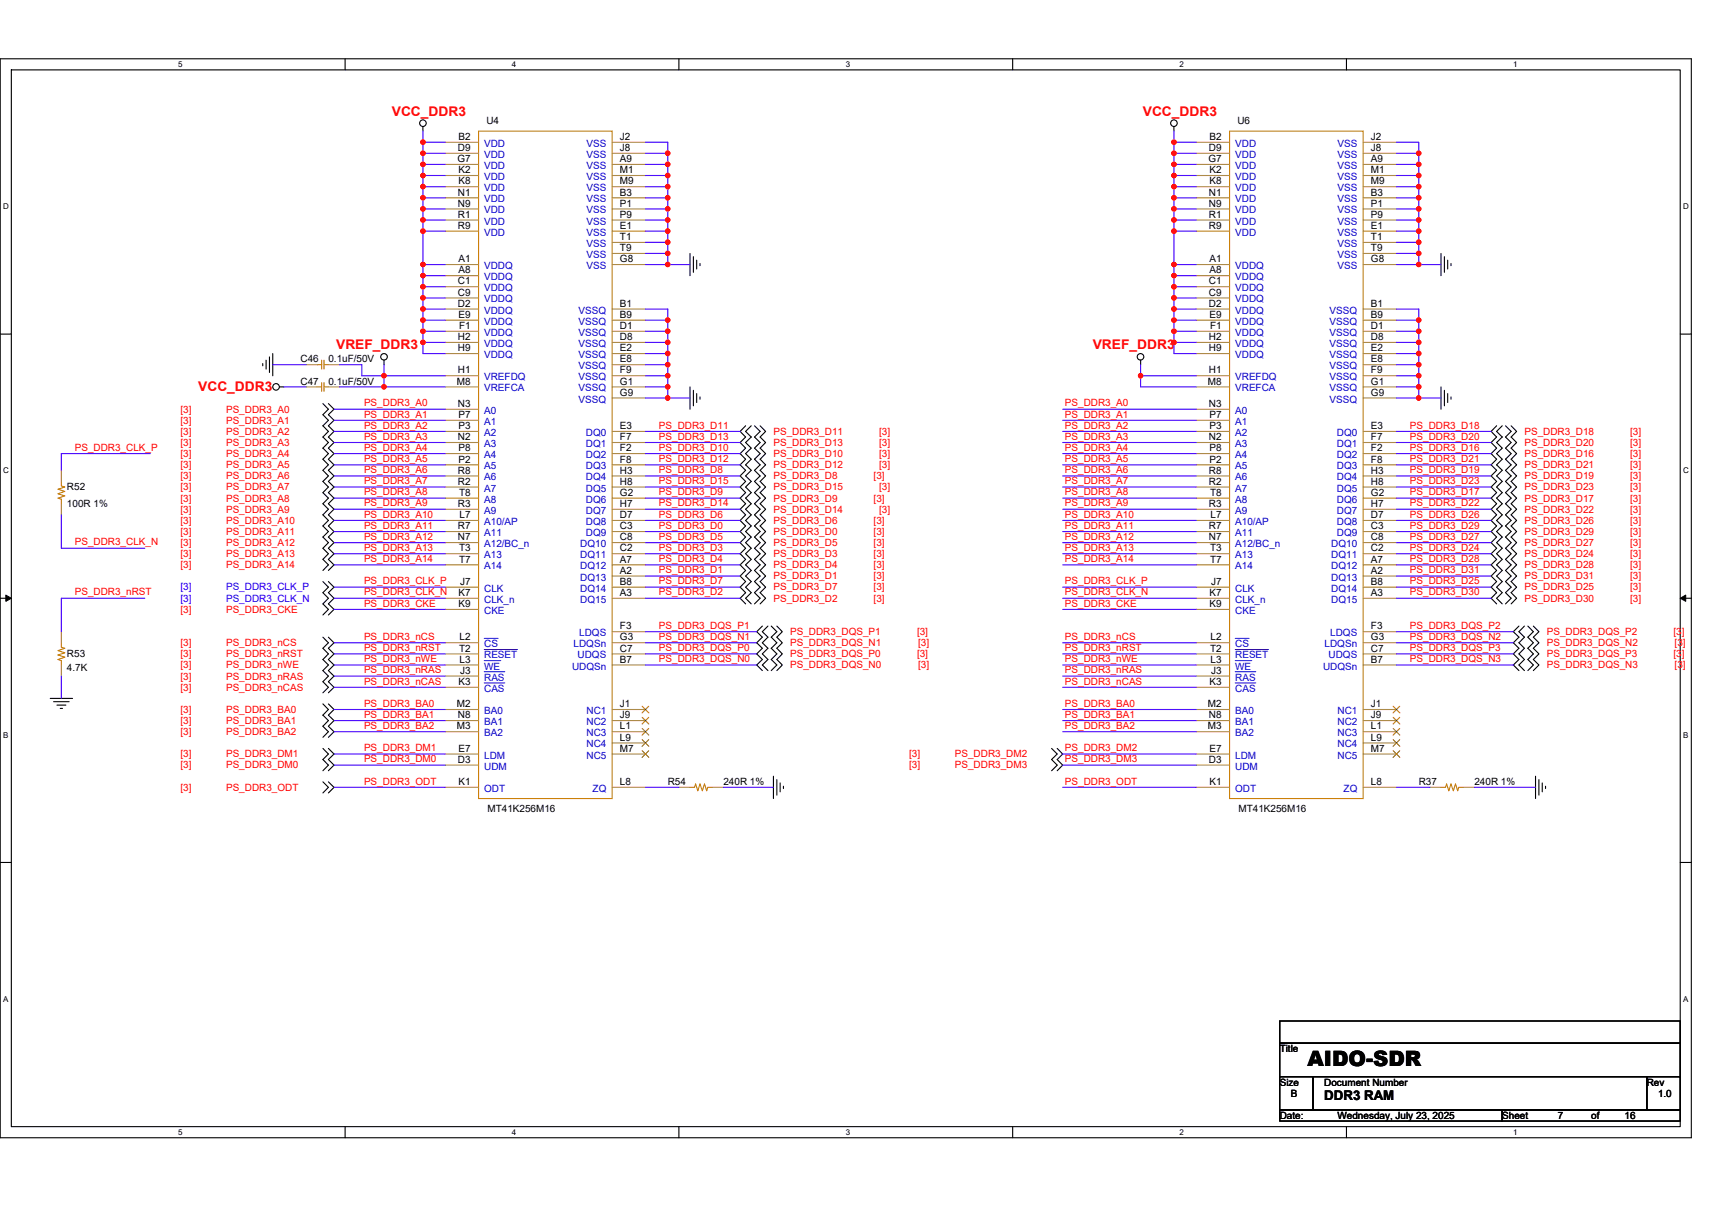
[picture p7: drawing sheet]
<svg xmlns="http://www.w3.org/2000/svg" width="297mm" height="210mm" viewBox="0 0 297 210" stroke-linecap="round" stroke-linejoin="round" font-family="sans-serif">
<path d="M0 10.2h293.5v187.2h-293.5zM2 12.1h289.5v183.4h-289.5z" fill="none" stroke="#000" stroke-width=".19"/>
<g fill="#fff">
<path d="M30.9 10.4h.8v1.6h-.8z"/>
<path d="M30.9 195.7h.8v1.6h-.8z"/>
</g>
<path d="M59.9 10.2v1.9M59.9 195.5v1.9" fill="none" stroke="#000" stroke-width=".19"/>
<g fill="#fff">
<path d="M88.8 10.4h.8v1.6h-.8z"/>
<path d="M88.8 195.7h.8v1.6h-.8z"/>
</g>
<path d="M117.8 10.2v1.9M117.8 195.5v1.9" fill="none" stroke="#000" stroke-width=".19"/>
<g fill="#fff">
<path d="M146.7 10.4h.8v1.6h-.8z"/>
<path d="M146.7 195.7h.8v1.6h-.8z"/>
</g>
<path d="M175.7 10.2v1.9M175.7 195.5v1.9" fill="none" stroke="#000" stroke-width=".19"/>
<g fill="#fff">
<path d="M204.7 10.4h.7v1.6h-.7z"/>
<path d="M204.7 195.7h.7v1.6h-.7z"/>
</g>
<path d="M233.6 10.2v1.9M233.6 195.5v1.9" fill="none" stroke="#000" stroke-width=".19"/>
<g fill="#fff">
<path d="M262.6 10.4h.7v1.6h-.7z"/>
<path d="M262.6 195.7h.7v1.6h-.7z"/>
<path d="M.5 35.1h1v1.5h-1z"/>
<path d="M292 35.1h1v1.5h-1z"/>
<path d="M.5 80.9h1v1.5h-1z"/>
<path d="M292 80.9h1v1.5h-1z"/>
</g>
<path d="M0 58h2M291.5 58h2" fill="none" stroke="#000" stroke-width=".19"/>
<g fill="#fff">
<path d="M.5 126.7h.9v1.6h-.9z"/>
<path d="M292 126.7h.9v1.6h-.9z"/>
</g>
<path d="M0 103.8h2M291.5 103.8h2" fill="none" stroke="#000" stroke-width=".19"/>
<path d="M1 103.3l1 .5-1 .6zM291.5 103.8l1-.5v1.1z" fill="#000" stroke="#000" stroke-width=".17"/>
<g fill="#fff">
<path d="M.5 172.6h.9v1.5h-.9z"/>
<path d="M292 172.6h.9v1.5h-.9z"/>
</g>
<g fill="none" stroke="#000" stroke-width=".19">
<path d="M73.4 22v.8M203.7 22v.8M119.7 44v3.8M120.3 44.6v2.7M120.9 45.1v1.6M121.5 45.7v.4M250 44v3.8M250.6 44.6v2.7M251.2 45.1v1.6M251.8 45.7v.4M45.6 63.1v.4M46.2 62.5v1.6"/>
<path d="M46.8 61.9v2.7M47.3 61.4v3.8M48.5 67.1h.8M56 70l1 1-1 1 1 .9-1 1 1 1-1 .9 1 1-1 1 1 .9-1 1 1 1-1 .9 1 1-1 .9 1 1-1 1 1 .9-1 1 1 1-1 .9 1 1-1 1 1 .9-1 1 1 1-1 .9 1 1-1 1 1 .9-1 1M57 70l1 1-1 1 1 .9-1 1 1 1-1 .9 1 1-1 1 1 .9-1 1 1 1-1 .9 1 1-1 .9 1 1-1 1 1 .9-1 1 1 1-1 .9 1 1-1 1 1 .9-1 1 1 1-1 .9 1 1-1 1 1 .9-1 1M66.6 62.5v.8M119.7 67.1v3.9M120.3 67.7v2.7M120.9 68.3v1.6M121.5 68.9v.4M129.4 73.9l-1 1 1 .9-1 1 1 1-1 .9 1 1-1 1 1 .9-1 1 1 .9-1 1 1 1-1 .9 1 1-1 1 1 .9-1 1 1 1-1 .9 1 1-1 1 1 .9-1 1 1 1-1 .9 1 1-1 1 1 .9-1 1 1 .9-1 1 1 1M130.3 73.9l-.9 1 .9 .9-.9 1 .9 1-.9 .9 .9 1-.9 1 .9 .9-.9 1 .9 .9-.9 1 .9 1-.9 .9 .9 1-.9 1 .9 .9-.9 1 .9 1-.9 .9 .9 1-.9 1 .9 .9-.9 1 .9 1-.9 .9 .9 1-.9 1 .9 .9-.9 1 .9 .9-.9 1 .9 1"/>
<path d="M130.9 73.9l1 1-1 .9 1 1-1 1 1 .9-1 1 1 1-1 .9 1 1-1 .9 1 1-1 1 1 .9-1 1 1 1-1 .9 1 1-1 1 1 .9-1 1 1 1-1 .9 1 1-1 1 1 .9-1 1 1 1-1 .9 1 1-1 .9 1 1-1 1M131.9 73.9l.9 1-.9 .9 .9 1-.9 1 .9 .9-.9 1 .9 1-.9 .9 .9 1-.9 .9 .9 1-.9 1 .9 .9-.9 1 .9 1-.9 .9 .9 1-.9 1 .9 .9-.9 1 .9 1-.9 .9 .9 1-.9 1 .9 .9-.9 1 .9 1-.9 .9 .9 1-.9 .9 .9 1-.9 1M197.9 62.5v.8M250 67.1v3.9M250.6 67.7v2.7M251.2 68.3v1.5M251.8 68.9v.4M259.7 73.9l-1 1 1 .9-1 1 1 1-1 .9 1 1-1 1 1 .9-1 1 1 .9-1 1 1 1-1 .9 1 1-1 1 1 .9-1 1 1 1-1 .9 1 1-1 1 1 .9-1 1 1 1-1 .9 1 1-1 1 1 .9-1 1 1 .9-1 1 1 1M260.6 73.9l-.9 1 .9 .9-.9 1 .9 1-.9 .9 .9 1-.9 1 .9 .9-.9 1 .9 .9-.9 1 .9 1-.9 .9 .9 1-.9 1 .9 .9-.9 1 .9 1-.9 .9 .9 1-.9 1 .9 .9-.9 1 .9 1-.9 .9 .9 1-.9 1 .9 .9-.9 1 .9 .9-.9 1 .9 1M261.2 73.9l1 1-1 .9 1 1-1 1 1 .9-1 1 1 1-1 .9 1 1-1 .9 1 1-1 1 1 .9-1 1 1 1-1 .9 1 1-1 1 1 .9-1 1 1 1-1 .9 1 1-1 1 1 .9-1 1 1 1-1 .9 1 1-1 .9 1 1-1 1M262.2 73.9l.9 1-.9 .9 .9 1-.9 1 .9 .9-.9 1 .9 1-.9 .9 .9 1-.9 .9 .9 1-.9 1 .9 .9-.9 1 .9 1-.9 .9 .9 1-.9 1 .9 .9-.9 1 .9 1-.9 .9 .9 1-.9 1 .9 .9-.9 1 .9 1-.9 .9 .9 1-.9 .9 .9 1-.9 1M56 110.6l1 .9-1 1 1 1-1 .9 1 1-1 1 1 .9-1 1 1 1-1 .9"/>
<path d="M56 100.9l1 1-1 .9 1 1-1 1 1 .9-1 1M57 110.6l1 .9-1 1 1 1-1 .9 1 1-1 1 1 .9-1 1 1 1-1 .9M57 100.9l1 1-1 .9 1 1-1 1 1 .9-1 1M132.3 108.6l-1 1 1 1-1 .9 1 1-1 1 1 .9-1 1 1 1M133.2 108.6l-.9 1 .9 1-.9 .9 .9 1-.9 1 .9 .9-.9 1 .9 1M133.8 108.6l1 1-1 1 1 .9-1 1 1 1-1 .9 1 1-1 1M134.8 108.6l.9 1-.9 1 .9 .9-.9 1 .9 1-.9 .9 .9 1-.9 1M263.5 108.6l-.9 1 .9 1-.9 .9 .9 1-.9 1 .9 .9-.9 1 .9 1M264.5 108.6l-1 1 1 1-1 .9 1 1-1 1 1 .9-1 1 1 1M265.1 108.6l.9 1-.9 1 .9 .9-.9 1 .9 1-.9 .9 .9 1-.9 1M266 108.6l1 1-1 1 1 .9-1 1 1 1-1 .9 1 1-1 1M8.7 121.2h3.9"/>
<path d="M9.3 121.8h2.7M9.9 122.4h1.5M10.5 122.9h.4M56 122.2l1 .9-1 1 1 1-1 .9 1 1-1 1M56 135.7l1 .9-1 1M56 129.9l1 1-1 .9 1 1-1 1M57 122.2l1 .9-1 1 1 1-1 .9 1 1-1 1M57 135.7l1 .9-1 1M57 129.9l1 1-1 .9 1 1-1 1M134.2 134.7v3.9M134.8 135.3v2.7M135.4 135.9v1.5"/>
<path d="M135.9 136.4v.4M182.5 129.9l.9 1-.9 .9 .9 1-.9 1M183.4 129.9l1 1-1 .9 1 1-1 1M266.4 134.7v3.9M267 135.3v2.7M267.6 135.9v1.5M268.2 136.4v.4M0 149.7h2M291.5 149.7h2M222 177.2h69.5v3.8h-69.5zM222 181h69.5v5.8h-69.5zM222 186.8h5.8v5.8h-5.8z"/>
<path d="M222 192.6h38.6v1.9h-38.6zM227.8 186.8h57.9v5.8h-57.9zM260.6 192.6h30.9v1.9h-30.9zM285.7 186.8h5.8v5.8h-5.8z"/>
<circle cx="73.4" cy="21.4" r=".57"/>
<circle cx="203.7" cy="21.4" r=".57"/>
<circle cx="47.9" cy="67.1" r=".57"/>
<circle cx="66.6" cy="61.9" r=".57"/>
<circle cx="197.9" cy="61.9" r=".57"/>
</g>
<g fill="none" stroke="#cc8006" stroke-width=".19">
<path d="M83 22.8h23.2v115.8h-23.2zM213.3 22.8h23.2v115.8h-23.2zM55.1 67.1h.7M55.1 63.3h.7M55.8 66.4v1.5M55.8 62.5v1.6M56.2 66.4v1.5M56.2 62.5v1.6M56.2 67.1h.8M56.2 63.3h.8M10.6 83.5v.8l.6 .2-1.1 .4 1.1 .4-1.1 .4 1.1 .4-1.1 .3 .5 .2v.8M10.6 111.5v.8l.6 .2-1.1 .4 1.1 .4-1.1 .4 1.1 .3-1.1 .4 .5 .2v.8"/>
<path d="M119.7 136.6h.8l.2-.5 .4 1.1 .4-1.1 .4 1.1 .3-1.1 .4 1.1 .2-.6h.8M250 136.6h.8l.2-.5 .4 1.1 .4-1.1 .4 1.1 .3-1.1 .4 1.1 .2-.6h.8"/>
</g>
<g fill="none" stroke="#a84" stroke-width=".19">
<path d="M77.3 24.7h5.7M77.3 26.6h5.7M77.3 28.5h5.7M77.3 30.5h5.7M77.3 32.4h5.7M77.3 34.3h5.7M77.3 36.3h5.7M77.3 38.2h5.7M106.2 24.7h5.8M106.2 26.6h5.8M106.2 28.5h5.8M106.2 30.5h5.8"/>
<path d="M106.2 32.4h5.8M106.2 34.3h5.8M106.2 36.3h5.8M106.2 38.2h5.8M207.6 24.7h5.7M207.6 26.6h5.7M207.6 28.5h5.7M207.6 30.5h5.7M207.6 32.4h5.7M207.6 34.3h5.7M207.6 36.3h5.7M207.6 38.2h5.7"/>
<path d="M236.5 24.7h5.8M236.5 26.6h5.8M236.5 28.5h5.8M236.5 30.5h5.8M236.5 32.4h5.8M236.5 34.3h5.8M236.5 36.3h5.8M236.5 38.2h5.8M77.3 40.1h5.7M77.3 45.9h5.7M77.3 47.8h5.7M77.3 49.8h5.7"/>
<path d="M77.3 51.7h5.7M77.3 53.6h5.7M77.3 55.6h5.7M77.3 57.5h5.7M77.3 59.4h5.7M106.2 40.1h5.8M106.2 42.1h5.8M106.2 44h5.8M106.2 45.9h5.8M106.2 53.6h5.8M106.2 55.6h5.8M106.2 57.5h5.8"/>
<path d="M106.2 59.4h5.8M207.6 40.1h5.7M207.6 45.9h5.7M207.6 47.8h5.7M207.6 49.8h5.7M207.6 51.7h5.7M207.6 53.6h5.7M207.6 55.6h5.7M207.6 57.5h5.7M207.6 59.4h5.7M236.5 40.1h5.8M236.5 42.1h5.8"/>
<path d="M236.5 44h5.8M236.5 45.9h5.8M236.5 53.6h5.8M236.5 55.6h5.8M236.5 57.5h5.8M236.5 59.4h5.8M53.1 67.1h2M53.1 63.3h2M57 67.1h1.9M57 63.3h1.9M77.3 71h5.7M77.3 72.9h5.7"/>
<path d="M77.3 74.9h5.7M77.3 76.8h5.7M77.3 78.7h5.7M77.3 65.2h5.7M77.3 67.1h5.7M77.3 61.4h5.7M106.2 61.4h5.8M106.2 63.3h5.8M106.2 65.2h5.8M106.2 67.1h5.8M106.2 69.1h5.8M106.2 74.9h5.8"/>
<path d="M106.2 76.8h5.8M106.2 78.7h5.8M207.6 71h5.7M207.6 72.9h5.7M207.6 74.9h5.7M207.6 76.8h5.7M207.6 78.7h5.7M207.6 65.2h5.7M207.6 67.1h5.7M207.6 61.4h5.7M236.5 61.4h5.8M236.5 63.3h5.8"/>
<path d="M236.5 65.2h5.8M236.5 67.1h5.8M236.5 69.1h5.8M236.5 74.9h5.8M236.5 76.8h5.8M236.5 78.7h5.8M10.6 87.4v1.9M10.6 81.6v1.9M77.3 90.3h5.7M77.3 92.2h5.7M77.3 94.2h5.7M77.3 96.1h5.7"/>
<path d="M77.3 98h5.7M77.3 80.7h5.7M77.3 82.6h5.7M77.3 84.5h5.7M77.3 86.4h5.7M77.3 88.4h5.7M106.2 80.7h5.8M106.2 82.6h5.8M106.2 84.5h5.8M106.2 86.4h5.8M106.2 88.4h5.8M106.2 90.3h5.8"/>
<path d="M106.2 92.2h5.8M106.2 94.2h5.8M106.2 96.1h5.8M106.2 98h5.8M106.2 100h5.8M207.6 90.3h5.7M207.6 92.2h5.7M207.6 94.2h5.7M207.6 96.1h5.7M207.6 98h5.7M207.6 80.7h5.7M207.6 82.6h5.7"/>
<path d="M207.6 84.5h5.7M207.6 86.4h5.7M207.6 88.4h5.7M236.5 80.7h5.8M236.5 82.6h5.8M236.5 84.5h5.8M236.5 86.4h5.8M236.5 88.4h5.8M236.5 90.3h5.8M236.5 92.2h5.8M236.5 94.2h5.8M236.5 96.1h5.8"/>
<path d="M236.5 98h5.8M236.5 100h5.8M10.6 115.4v1.9M10.6 109.6v1.9M77.3 101.9h5.7M77.3 103.8h5.7M77.3 105.7h5.7M77.3 111.5h5.7M77.3 113.5h5.7M77.3 119.3h5.7M77.3 117.3h5.7M77.3 115.4h5.7"/>
<path d="M106.2 101.9h5.8M106.2 103.8h5.8M106.2 109.6h5.8M106.2 111.5h5.8M106.2 113.5h5.8M106.2 115.4h5.8M207.6 101.9h5.7M207.6 103.8h5.7M207.6 105.7h5.7M207.6 111.5h5.7M207.6 113.5h5.7M207.6 119.3h5.7"/>
<path d="M207.6 117.3h5.7M207.6 115.4h5.7M236.5 101.9h5.8M236.5 103.8h5.8M236.5 109.6h5.8M236.5 111.5h5.8M236.5 113.5h5.8M236.5 115.4h5.8M77.3 123.1h5.7M77.3 125.1h5.7M77.3 127h5.7M77.3 130.9h5.7"/>
<path d="M77.3 132.8h5.7M77.3 136.6h5.7M106.2 123.1h5.8M106.2 125.1h5.8M106.2 127h5.8M106.2 128.9h5.8M106.2 130.9h5.8M106.2 136.6h5.8M117.8 136.6h1.9M123.6 136.6h1.9M207.6 123.1h5.7M207.6 125.1h5.7"/>
<path d="M207.6 127h5.7M207.6 130.9h5.7M207.6 132.8h5.7M207.6 136.6h5.7M236.5 123.1h5.8M236.5 125.1h5.8M236.5 127h5.8M236.5 128.9h5.8M236.5 130.9h5.8M236.5 136.6h5.8M248.1 136.6h1.9M253.9 136.6h1.9"/>
</g>
<path d="M84 110.8h2.4M84 112.7h5.8M84 118.5h3.6M84 116.6h3.6M84 114.6h2.9M214.3 110.8h2.4M214.3 112.7h5.8M214.3 118.5h3.6M214.3 116.6h3.6M214.3 114.6h2.9" fill="none" stroke="#00c" stroke-width=".17"/>
<g fill="none" stroke="#804000" stroke-width=".17">
<path d="M111.4 122.6l1.2 1.1M111.4 124.5l1.2 1.1M111.4 126.4l1.2 1.2M111.4 128.4l1.2 1.1M111.4 130.3l1.2 1.1M112.6 122.6l-1.2 1.1M112.6 124.5l-1.2 1.1M112.6 126.4l-1.2 1.2M112.6 128.4l-1.2 1.1M112.6 130.3l-1.2 1.1M241.7 122.6l1.2 1.1M241.7 124.5l1.2 1.1"/>
<path d="M241.7 126.4l1.2 1.2M241.7 128.4l1.2 1.1M241.7 130.3l1.2 1.1M242.9 122.6l-1.2 1.1M242.9 124.5l-1.2 1.1M242.9 126.4l-1.2 1.2M242.9 128.4l-1.2 1.1M242.9 130.3l-1.2 1.1"/>
</g>
<g fill="none" stroke="#4200ff" stroke-width=".19">
<path d="M73.4 24.7h3.9M73.4 26.6h3.9M73.4 28.5h3.9M73.4 30.5h3.9M73.4 32.4h3.9M73.4 34.3h3.9M73.4 36.3h3.9M73.4 38.2h3.9M73.4 22.8v1.9M73.4 24.7v1.9M73.4 26.6v1.9M73.4 28.5v2"/>
<path d="M73.4 30.5v1.9M73.4 32.4v1.9M73.4 36.3v1.9M73.4 38.2v1.9M73.4 34.3v2M112 24.7h3.9v1.9M112 26.6h3.9M112 28.5h3.9M112 30.5h3.9M112 32.4h3.9M112 34.3h3.9M112 36.3h3.9"/>
<path d="M112 38.2h3.9M115.9 38.2v1.9M115.9 26.6v1.9M115.9 28.5v2M115.9 30.5v1.9M115.9 32.4v1.9M115.9 34.3v2M115.9 36.3v1.9M203.7 26.6v1.9h3.9M203.7 22.8v1.9M203.7 28.5v2M203.7 38.2v1.9"/>
<path d="M203.7 24.7h3.9M203.7 32.4h3.9M203.7 30.5h3.9M203.7 26.6h3.9M203.7 38.2h3.9M203.7 36.3h3.9M203.7 34.3h3.9M203.7 24.7v1.9M203.7 32.4v1.9M203.7 30.5v1.9M203.7 34.3v2M203.7 36.3v1.9"/>
<path d="M242.3 30.5h3.9M242.3 28.5h3.9v2M242.3 26.6h3.9M242.3 24.7h3.9v1.9M242.3 38.2h3.9M242.3 36.3h3.9v1.9M242.3 34.3h3.9M242.3 32.4h3.9v1.9M246.2 30.5v1.9M246.2 38.2v1.9M246.2 26.6v1.9M246.2 34.3v2"/>
<path d="M73.4 40.1h3.9M73.4 45.9h3.9M73.4 47.8h3.9M73.4 49.8h3.9M73.4 51.7h3.9M73.4 53.6h3.9M73.4 55.6h3.9M73.4 57.5h3.9M73.4 59.4h3.9M73.4 57.5v1.9M73.4 40.1v5.8M73.4 59.4v2h3.9"/>
<path d="M73.4 45.9v1.9M73.4 47.8v2M73.4 49.8v1.9M73.4 51.7v1.9M73.4 53.6v2M73.4 55.6v1.9M112 45.9h3.9M112 40.1h3.9M112 42.1h3.9M112 44h3.9M112 53.6h3.9v2M112 55.6h3.9"/>
<path d="M112 57.5h3.9M112 59.4h3.9M115.9 40.1v2M115.9 42.1v1.9M115.9 44v1.9M115.9 55.6v1.9M115.9 57.5v1.9M115.9 59.4v2M115.9 45.9h3.8M203.7 45.9h3.9M203.7 53.6h3.9M203.7 57.5v1.9"/>
<path d="M203.7 49.8v1.9M203.7 45.9v1.9M203.7 53.6v2M203.7 40.1h3.9M203.7 51.7h3.9M203.7 47.8v2h3.9M203.7 47.8h3.9M203.7 59.4h3.9M203.7 55.6v1.9h3.9M203.7 55.6h3.9M203.7 59.4v2h3.9M203.7 40.1v5.8"/>
<path d="M203.7 51.7v1.9M242.3 45.9h3.9M242.3 53.6h3.9v2M242.3 44h3.9v1.9M242.3 42.1h3.9M242.3 40.1h3.9M242.3 59.4h3.9v2M242.3 57.5h3.9M242.3 55.6h3.9v1.9M246.2 45.9h3.8M246.2 40.1v2M246.2 42.1v1.9"/>
<path d="M246.2 57.5v1.9M26.1 78.7h-15.5v2.9M47.3 63.3h5.8M49.3 67.1h3.8M58 71h19.3M58 72.9h19.3M58 76.8h19.3M58 78.7h19.3M58 74.9h19.3M58.9 67.1h7.7M58.9 63.3h3.9v1.9h3.8M66.6 67.1h10.7"/>
<path d="M66.6 65.2h10.7M66.6 65.2v1.9M66.6 63.3v1.9M112 78.7h16.4M112 76.8h16.4M112 74.9h16.4M112 69.1h3.9M112 61.4h3.9M112 63.3h3.9M112 65.2h3.9M112 67.1h3.9M115.9 63.3v1.9"/>
<path d="M115.9 61.4v1.9M115.9 65.2v1.9M115.9 67.1v2M115.9 69.1h3.8M184.4 71h23.2M184.4 78.7h23.2M184.4 76.8h23.2M184.4 74.9h23.2M184.4 72.9h23.2M197.9 65.2h9.7M197.9 63.3v1.9M197.9 65.2v1.9h9.7"/>
<path d="M242.3 69.1h3.9M242.3 76.8h16.4M242.3 78.7h16.4M242.3 74.9h16.4M242.3 61.4h3.9M242.3 67.1h3.9M242.3 65.2h3.9M242.3 63.3h3.9M246.2 67.1v2M246.2 69.1h3.8M246.2 63.3v1.9M246.2 61.4v1.9"/>
<path d="M246.2 65.2v1.9M10.6 89.3v5.8h14.5M58 80.7h19.3M58 86.4h19.3M58 88.4h19.3M58 82.6h19.3M58 84.5h19.3M58 90.3h19.3M58 98h19.3M58 94.2h19.3M58 96.1h19.3M58 92.2h19.3"/>
<path d="M112 86.4h16.4M112 82.6h16.4M112 88.4h16.4M112 80.7h16.4M112 84.5h16.4M112 96.1h16.4M112 100h16.4M112 98h16.4M112 90.3h16.4M112 94.2h16.4M112 92.2h16.4M184.4 80.7h23.2"/>
<path d="M184.4 92.2h23.2M184.4 90.3h23.2M184.4 88.4h23.2M184.4 86.4h23.2M184.4 84.5h23.2M184.4 82.6h23.2M184.4 98h23.2M184.4 96.1h23.2M184.4 94.2h23.2M242.3 94.2h16.4M242.3 98h16.4M242.3 86.4h16.4"/>
<path d="M242.3 82.6h16.4M242.3 88.4h16.4M242.3 80.7h16.4M242.3 84.5h16.4M242.3 100h16.4M242.3 96.1h16.4M242.3 92.2h16.4M242.3 90.3h16.4M10.6 117.3v3.9M25.1 103.8h-14.5v5.8M58 115.4h19.3M58 119.3h19.3"/>
<path d="M58 117.3h19.3M58 105.7h19.3M58 101.9h19.3M58 103.8h19.3M58 111.5h19.3M58 113.5h19.3M112 103.8h16.4M112 101.9h16.4M112 109.6h19.3M112 115.4h19.3M112 113.5h19.3M112 111.5h19.3"/>
<path d="M184.4 103.8h23.2M184.4 101.9h23.2M184.4 105.7h23.2M184.4 115.4h23.2M184.4 111.5h23.2M184.4 119.3h23.2M184.4 117.3h23.2M184.4 113.5h23.2M242.3 101.9h16.4M242.3 103.8h16.4M242.3 113.5h20.3M242.3 115.4h20.3"/>
<path d="M242.3 111.5h20.3M242.3 109.6h20.3M58 123.1h19.3M58 127h19.3M58 125.1h19.3M58 136.6h19.3M58 130.9h19.3M58 132.8h19.3M112 136.6h5.8M125.5 136.6h8.7M184.4 125.1h23.2M184.4 123.1h23.2"/>
<path d="M184.4 127h23.2M184.4 132.8h23.2M184.4 130.9h23.2M184.4 136.6h23.2M242.3 136.6h5.8M255.8 136.6h10.6"/>
</g>
<g fill="#f00" stroke="#f00" stroke-width=".19">
<circle cx="115.8" cy="65.2" r=".38"/>
<circle cx="115.8" cy="63.3" r=".38"/>
<circle cx="73.4" cy="59.4" r=".38"/>
<circle cx="73.4" cy="57.5" r=".38"/>
<circle cx="115.8" cy="45.9" r=".38"/>
<circle cx="115.8" cy="26.6" r=".38"/>
<circle cx="115.8" cy="28.5" r=".38"/>
<circle cx="115.8" cy="30.5" r=".38"/>
<circle cx="115.8" cy="32.4" r=".38"/>
<circle cx="115.8" cy="36.2" r=".38"/>
<circle cx="115.8" cy="34.3" r=".38"/>
<circle cx="115.8" cy="38.2" r=".38"/>
<circle cx="115.8" cy="40.1" r=".38"/>
<circle cx="115.8" cy="42" r=".38"/>
<circle cx="115.8" cy="44" r=".38"/>
<circle cx="115.8" cy="55.5" r=".38"/>
<circle cx="115.8" cy="59.4" r=".38"/>
<circle cx="115.8" cy="57.5" r=".38"/>
<circle cx="115.8" cy="61.3" r=".38"/>
<circle cx="115.8" cy="69.1" r=".38"/>
<circle cx="115.8" cy="67.1" r=".38"/>
<circle cx="73.4" cy="24.7" r=".38"/>
<circle cx="73.4" cy="40.1" r=".38"/>
<circle cx="73.4" cy="26.6" r=".38"/>
<circle cx="73.4" cy="28.5" r=".38"/>
<circle cx="73.4" cy="30.5" r=".38"/>
<circle cx="73.4" cy="32.4" r=".38"/>
<circle cx="73.4" cy="34.3" r=".38"/>
<circle cx="73.4" cy="36.2" r=".38"/>
<circle cx="73.4" cy="38.2" r=".38"/>
<circle cx="73.4" cy="45.9" r=".38"/>
<circle cx="73.4" cy="47.8" r=".38"/>
<circle cx="73.4" cy="49.8" r=".38"/>
<circle cx="73.4" cy="51.7" r=".38"/>
<circle cx="73.4" cy="53.6" r=".38"/>
<circle cx="73.4" cy="55.5" r=".38"/>
<circle cx="66.6" cy="67.1" r=".38"/>
<circle cx="246.1" cy="69.1" r=".38"/>
<circle cx="246.1" cy="42" r=".38"/>
<circle cx="246.1" cy="40.1" r=".38"/>
<circle cx="246.1" cy="45.9" r=".38"/>
<circle cx="203.7" cy="59.4" r=".38"/>
<circle cx="203.7" cy="57.5" r=".38"/>
<circle cx="246.1" cy="65.2" r=".38"/>
<circle cx="246.1" cy="63.3" r=".38"/>
<circle cx="246.1" cy="38.2" r=".38"/>
<circle cx="246.1" cy="61.3" r=".38"/>
<circle cx="246.1" cy="32.4" r=".38"/>
<circle cx="246.1" cy="30.5" r=".38"/>
<circle cx="246.1" cy="28.5" r=".38"/>
<circle cx="246.1" cy="26.6" r=".38"/>
<circle cx="246.1" cy="36.2" r=".38"/>
<circle cx="246.1" cy="34.3" r=".38"/>
<circle cx="246.1" cy="55.5" r=".38"/>
<circle cx="246.1" cy="44" r=".38"/>
<circle cx="246.1" cy="59.4" r=".38"/>
<circle cx="246.1" cy="57.5" r=".38"/>
<circle cx="203.7" cy="24.7" r=".38"/>
<circle cx="246.1" cy="67.1" r=".38"/>
<circle cx="203.7" cy="32.4" r=".38"/>
<circle cx="203.7" cy="30.5" r=".38"/>
<circle cx="203.7" cy="28.5" r=".38"/>
<circle cx="203.7" cy="26.6" r=".38"/>
<circle cx="203.7" cy="36.2" r=".38"/>
<circle cx="203.7" cy="34.3" r=".38"/>
<circle cx="203.7" cy="40.1" r=".38"/>
<circle cx="203.7" cy="38.2" r=".38"/>
<circle cx="203.7" cy="51.7" r=".38"/>
<circle cx="203.7" cy="49.8" r=".38"/>
<circle cx="203.7" cy="47.8" r=".38"/>
<circle cx="203.7" cy="45.9" r=".38"/>
<circle cx="203.7" cy="55.5" r=".38"/>
<circle cx="203.7" cy="53.6" r=".38"/>
<circle cx="197.9" cy="65.2" r=".38"/>
<circle cx="66.6" cy="65.2" r=".38"/>
</g>
<text font-size="3.7" x="226.9" y="185.1">AIDO-SDR</text>
<g font-size="2.3" fill="#f00">
<text x="68" y="20.1">VCC_DDR3</text>
<text x="198.3" y="20.1">VCC_DDR3</text>
<text x="58.3" y="60.6">VREF_DDR3</text>
<text x="189.6" y="60.6">VREF_DDR3</text>
<text x="34.4" y="67.9">VCC_DDR3</text>
</g>
<text font-size="2.3" x="229.8" y="190.9">DDR3 RAM</text>
<g font-size="1.7">
<text x="84.4" y="21.6">U4</text>
<text x="214.7" y="21.6">U6</text>
<text x="79.4" y="28.1">G7</text>
<text x="79.5" y="26.2">D9</text>
<text x="79.5" y="24.3">B2</text>
<text x="107.6" y="24.3">J2</text>
<text x="107.6" y="26.2">J8</text>
<text x="107.6" y="28.1">A9</text>
<text x="209.7" y="28.1">G7</text>
<text x="209.8" y="26.2">D9</text>
<text x="209.8" y="24.3">B2</text>
<text x="237.9" y="24.3">J2</text>
<text x="237.9" y="26.2">J8</text>
<text x="237.9" y="28.1">A9</text>
<text x="79.5" y="33.9">N1</text>
<text x="79.5" y="35.9">N9</text>
<text x="79.5" y="30.1">K2</text>
<text x="79.5" y="32">K8</text>
<text x="107.6" y="30.1">M1</text>
<text x="107.6" y="32">M9</text>
<text x="107.6" y="33.9">B3</text>
<text x="107.6" y="35.9">P1</text>
<text x="209.8" y="33.9">N1</text>
<text x="209.8" y="35.9">N9</text>
<text x="209.8" y="30.1">K2</text>
<text x="209.8" y="32">K8</text>
<text x="237.9" y="30.1">M1</text>
<text x="237.9" y="32">M9</text>
<text x="237.9" y="33.9">B3</text>
<text x="237.9" y="35.9">P1</text>
<text x="79.5" y="37.8">R1</text>
<text x="79.5" y="39.7">R9</text>
<text x="107.6" y="37.8">P9</text>
<text x="107.6" y="39.7">E1</text>
<text x="107.6" y="41.7">T1</text>
<text x="209.8" y="37.8">R1</text>
<text x="209.8" y="39.7">R9</text>
<text x="237.9" y="37.8">P9</text>
<text x="237.9" y="39.7">E1</text>
<text x="237.9" y="41.7">T1</text>
<text x="79.5" y="45.5">A1</text>
<text x="79.5" y="47.4">A8</text>
<text x="107.6" y="43.6">T9</text>
<text x="107.6" y="45.5">G8</text>
<text x="209.8" y="45.5">A1</text>
<text x="209.8" y="47.4">A8</text>
<text x="237.9" y="43.6">T9</text>
<text x="237.9" y="45.5">G8</text>
<text x="79.5" y="49.4">C1</text>
<text x="79.5" y="51.3">C9</text>
<text x="79.5" y="53.2">D2</text>
<text x="107.6" y="53.2">B1</text>
<text x="209.8" y="49.4">C1</text>
<text x="209.8" y="51.3">C9</text>
<text x="209.8" y="53.2">D2</text>
<text x="237.9" y="53.2">B1</text>
<text x="79.5" y="59">H2</text>
<text x="79.5" y="55.2">E9</text>
<text x="79.6" y="57.1">F1</text>
<text x="107.6" y="55.2">B9</text>
<text x="107.6" y="57.1">D1</text>
<text x="107.6" y="59">D8</text>
<text x="209.8" y="59">H2</text>
<text x="209.8" y="55.2">E9</text>
<text x="209.9" y="57.1">F1</text>
<text x="237.9" y="55.2">B9</text>
<text x="237.9" y="57.1">D1</text>
<text x="237.9" y="59">D8</text>
<text x="52.2" y="62.9">C46</text>
<text x="57" y="62.9">0.1uF/50V</text>
<text x="79.5" y="64.8">H1</text>
<text x="79.5" y="61">H9</text>
<text x="107.6" y="61">E2</text>
<text x="107.6" y="62.9">E8</text>
<text x="107.6" y="64.8">F9</text>
<text x="209.8" y="64.8">H1</text>
<text x="209.8" y="61">H9</text>
<text x="237.9" y="61">E2</text>
<text x="237.9" y="62.9">E8</text>
<text x="237.9" y="64.8">F9</text>
<text x="52.2" y="66.8">C47</text>
<text x="57" y="66.8">0.1uF/50V</text>
<text x="79.3" y="66.7">M8</text>
<text x="79.5" y="70.6">N3</text>
<text x="107.6" y="66.7">G1</text>
<text x="107.6" y="68.7">G9</text>
<text x="209.6" y="66.7">M8</text>
<text x="209.8" y="70.6">N3</text>
<text x="237.9" y="66.7">G1</text>
<text x="237.9" y="68.7">G9</text>
<text x="79.5" y="76.4">N2</text>
<text x="79.5" y="72.5">P7</text>
<text x="79.5" y="74.5">P3</text>
<text x="107.6" y="74.5">E3</text>
<text x="107.6" y="76.4">F7</text>
<text x="209.8" y="76.4">N2</text>
<text x="209.8" y="72.5">P7</text>
<text x="209.8" y="74.5">P3</text>
<text x="237.9" y="74.5">E3</text>
<text x="237.9" y="76.4">F7</text>
<text x="79.5" y="82.2">R8</text>
<text x="79.5" y="78.3">P8</text>
<text x="79.5" y="80.3">P2</text>
<text x="107.6" y="78.3">F2</text>
<text x="107.6" y="80.3">F8</text>
<text x="107.6" y="82.2">H3</text>
<text x="209.8" y="82.2">R8</text>
<text x="209.8" y="78.3">P8</text>
<text x="209.8" y="80.3">P2</text>
<text x="237.9" y="78.3">F2</text>
<text x="237.9" y="80.3">F8</text>
<text x="237.9" y="82.2">H3</text>
<text x="11.6" y="85.1">R52</text>
<text x="11.6" y="88">100R 1%</text>
<text x="79.5" y="84.1">R2</text>
<text x="79.5" y="88">R3</text>
<text x="79.6" y="86">T8</text>
<text x="79.7" y="89.9">L7</text>
<text x="107.6" y="84.1">H8</text>
<text x="107.6" y="86">G2</text>
<text x="107.6" y="88">H7</text>
<text x="107.6" y="89.9">D7</text>
<text x="209.8" y="84.1">R2</text>
<text x="209.8" y="88">R3</text>
<text x="209.9" y="86">T8</text>
<text x="210" y="89.9">L7</text>
<text x="237.9" y="84.1">H8</text>
<text x="237.9" y="86">G2</text>
<text x="237.9" y="88">H7</text>
<text x="237.9" y="89.9">D7</text>
<text x="79.5" y="91.8">R7</text>
<text x="79.5" y="93.8">N7</text>
<text x="79.6" y="95.7">T3</text>
<text x="107.6" y="93.8">C8</text>
<text x="107.6" y="95.7">C2</text>
<text x="107.6" y="91.8">C3</text>
<text x="209.8" y="91.8">R7</text>
<text x="209.8" y="93.8">N7</text>
<text x="209.9" y="95.7">T3</text>
<text x="237.9" y="93.8">C8</text>
<text x="237.9" y="95.7">C2</text>
<text x="237.9" y="91.8">C3</text>
<text x="79.6" y="97.6">T7</text>
<text x="79.8" y="101.5">J7</text>
<text x="107.6" y="97.6">A7</text>
<text x="107.6" y="99.6">A2</text>
<text x="107.6" y="101.5">B8</text>
<text x="209.9" y="97.6">T7</text>
<text x="210.1" y="101.5">J7</text>
<text x="237.9" y="97.6">A7</text>
<text x="237.9" y="99.6">A2</text>
<text x="237.9" y="101.5">B8</text>
<text x="79.5" y="103.4">K7</text>
<text x="79.5" y="105.3">K9</text>
<text x="107.6" y="103.4">A3</text>
<text x="209.8" y="103.4">K7</text>
<text x="209.8" y="105.3">K9</text>
<text x="237.9" y="103.4">A3</text>
<text x="79.6" y="113.1">T2</text>
<text x="79.7" y="111.1">L2</text>
<text x="107.6" y="111.1">G3</text>
<text x="107.6" y="109.2">F3</text>
<text x="107.6" y="113.1">C7</text>
<text x="209.9" y="113.1">T2</text>
<text x="210" y="111.1">L2</text>
<text x="237.9" y="111.1">G3</text>
<text x="237.9" y="113.1">C7</text>
<text x="237.9" y="109.2">F3</text>
<text x="11.6" y="114">R53</text>
<text x="11.6" y="116.4">4.7K</text>
<text x="79.5" y="118.9">K3</text>
<text x="79.7" y="115">L3</text>
<text x="79.8" y="116.9">J3</text>
<text x="107.6" y="115">B7</text>
<text x="209.8" y="118.9">K3</text>
<text x="210" y="115">L3</text>
<text x="210.1" y="116.9">J3</text>
<text x="237.9" y="115">B7</text>
<text x="79.3" y="122.7">M2</text>
<text x="79.5" y="124.7">N8</text>
<text x="107.6" y="122.7">J1</text>
<text x="107.6" y="124.7">J9</text>
<text x="209.6" y="122.7">M2</text>
<text x="209.8" y="124.7">N8</text>
<text x="237.9" y="122.7">J1</text>
<text x="237.9" y="124.7">J9</text>
<text x="79.3" y="126.6">M3</text>
<text x="79.5" y="130.5">E7</text>
<text x="107.6" y="126.6">L1</text>
<text x="107.6" y="128.5">L9</text>
<text x="107.6" y="130.5">M7</text>
<text x="209.6" y="126.6">M3</text>
<text x="209.8" y="130.5">E7</text>
<text x="237.9" y="126.6">L1</text>
<text x="237.9" y="128.5">L9</text>
<text x="237.9" y="130.5">M7</text>
<text x="79.5" y="132.4">D3</text>
<text x="79.5" y="136.2">K1</text>
<text x="107.6" y="136.2">L8</text>
<text x="115.9" y="136.2">R54</text>
<text x="125.5" y="136.2">240R 1%</text>
<text x="209.8" y="132.4">D3</text>
<text x="209.8" y="136.2">K1</text>
<text x="237.9" y="136.2">L8</text>
<text x="246.2" y="136.2">R37</text>
<text x="255.8" y="136.2">240R 1%</text>
<text x="84.6" y="140.9">MT41K256M16</text>
<text x="214.9" y="140.9">MT41K256M16</text>
<text x="222" y="182.6">Title</text>
<text x="222" y="188.4">Size</text>
<text x="224" y="190.3">B</text>
<text x="229.8" y="188.4">Document Number</text>
<text x="285.7" y="188.4">Rev</text>
<text x="287.7" y="190.3">1.0</text>
<text x="222" y="194.2">Date:</text>
<text x="232.1" y="194.2">Wednesday, July 23, 2025</text>
<text x="260.6" y="194.2">Sheet</text>
<text x="270.3" y="194.2">7</text>
<text x="276.1" y="194.2">of</text>
<text x="281.9" y="194.2">16</text>
</g>
<g font-size="1.7" fill="#00c">
<text x="84" y="25.5">VDD</text>
<text x="84" y="27.4">VDD</text>
<text x="84" y="29.3">VDD</text>
<text x="101.7" y="25.5">VSS</text>
<text x="101.7" y="27.4">VSS</text>
<text x="101.7" y="29.3">VSS</text>
<text x="214.3" y="25.5">VDD</text>
<text x="214.3" y="27.4">VDD</text>
<text x="214.3" y="29.3">VDD</text>
<text x="232" y="25.5">VSS</text>
<text x="232" y="27.4">VSS</text>
<text x="232" y="29.3">VSS</text>
<text x="84" y="31.2">VDD</text>
<text x="84" y="33.2">VDD</text>
<text x="84" y="35.1">VDD</text>
<text x="101.7" y="31.2">VSS</text>
<text x="101.7" y="33.2">VSS</text>
<text x="101.7" y="35.1">VSS</text>
<text x="214.3" y="31.2">VDD</text>
<text x="214.3" y="33.2">VDD</text>
<text x="214.3" y="35.1">VDD</text>
<text x="232" y="31.2">VSS</text>
<text x="232" y="33.2">VSS</text>
<text x="232" y="35.1">VSS</text>
<text x="84" y="37">VDD</text>
<text x="84" y="39">VDD</text>
<text x="84" y="40.9">VDD</text>
<text x="101.7" y="37">VSS</text>
<text x="101.7" y="39">VSS</text>
<text x="101.7" y="40.9">VSS</text>
<text x="214.3" y="37">VDD</text>
<text x="214.3" y="39">VDD</text>
<text x="214.3" y="40.9">VDD</text>
<text x="232" y="37">VSS</text>
<text x="232" y="39">VSS</text>
<text x="232" y="40.9">VSS</text>
<text x="84" y="46.7">VDDQ</text>
<text x="101.7" y="42.8">VSS</text>
<text x="101.7" y="44.8">VSS</text>
<text x="101.7" y="46.7">VSS</text>
<text x="214.3" y="46.7">VDDQ</text>
<text x="232" y="42.8">VSS</text>
<text x="232" y="44.8">VSS</text>
<text x="232" y="46.7">VSS</text>
<text x="84" y="48.6">VDDQ</text>
<text x="84" y="50.5">VDDQ</text>
<text x="84" y="52.5">VDDQ</text>
<text x="214.3" y="48.6">VDDQ</text>
<text x="214.3" y="50.5">VDDQ</text>
<text x="214.3" y="52.5">VDDQ</text>
<text x="84" y="54.4">VDDQ</text>
<text x="84" y="56.3">VDDQ</text>
<text x="84" y="58.3">VDDQ</text>
<text x="100.4" y="54.4">VSSQ</text>
<text x="100.4" y="56.3">VSSQ</text>
<text x="100.4" y="58.3">VSSQ</text>
<text x="214.3" y="54.4">VDDQ</text>
<text x="214.3" y="56.3">VDDQ</text>
<text x="214.3" y="58.3">VDDQ</text>
<text x="230.7" y="54.4">VSSQ</text>
<text x="230.7" y="56.3">VSSQ</text>
<text x="230.7" y="58.3">VSSQ</text>
<text x="84" y="66">VREFDQ</text>
<text x="84" y="60.2">VDDQ</text>
<text x="84" y="62.1">VDDQ</text>
<text x="100.4" y="60.2">VSSQ</text>
<text x="100.4" y="62.1">VSSQ</text>
<text x="100.4" y="64.1">VSSQ</text>
<text x="100.4" y="66">VSSQ</text>
<text x="214.3" y="66">VREFDQ</text>
<text x="214.3" y="60.2">VDDQ</text>
<text x="214.3" y="62.1">VDDQ</text>
<text x="230.7" y="60.2">VSSQ</text>
<text x="230.7" y="62.1">VSSQ</text>
<text x="230.7" y="64.1">VSSQ</text>
<text x="230.7" y="66">VSSQ</text>
<text x="84" y="71.8">A0</text>
<text x="84" y="67.9">VREFCA</text>
<text x="100.4" y="67.9">VSSQ</text>
<text x="100.4" y="69.8">VSSQ</text>
<text x="214.3" y="71.8">A0</text>
<text x="214.3" y="67.9">VREFCA</text>
<text x="230.7" y="67.9">VSSQ</text>
<text x="230.7" y="69.8">VSSQ</text>
<text x="84" y="73.7">A1</text>
<text x="84" y="75.6">A2</text>
<text x="84" y="77.6">A3</text>
<text x="101.7" y="75.6">DQ0</text>
<text x="101.7" y="77.6">DQ1</text>
<text x="214.3" y="73.7">A1</text>
<text x="214.3" y="75.6">A2</text>
<text x="214.3" y="77.6">A3</text>
<text x="232" y="75.6">DQ0</text>
<text x="232" y="77.6">DQ1</text>
<text x="84" y="79.5">A4</text>
<text x="84" y="81.4">A5</text>
<text x="84" y="83.4">A6</text>
<text x="101.7" y="79.5">DQ2</text>
<text x="101.7" y="81.4">DQ3</text>
<text x="101.7" y="83.4">DQ4</text>
<text x="214.3" y="79.5">A4</text>
<text x="214.3" y="81.4">A5</text>
<text x="214.3" y="83.4">A6</text>
<text x="232" y="79.5">DQ2</text>
<text x="232" y="81.4">DQ3</text>
<text x="232" y="83.4">DQ4</text>
<text x="84" y="85.3">A7</text>
<text x="84" y="87.2">A8</text>
<text x="84" y="89.2">A9</text>
<text x="101.7" y="85.3">DQ5</text>
<text x="101.7" y="87.2">DQ6</text>
<text x="101.7" y="89.2">DQ7</text>
<text x="214.3" y="85.3">A7</text>
<text x="214.3" y="87.2">A8</text>
<text x="214.3" y="89.2">A9</text>
<text x="232" y="85.3">DQ5</text>
<text x="232" y="87.2">DQ6</text>
<text x="232" y="89.2">DQ7</text>
<text x="84" y="91.1">A10/AP</text>
<text x="84" y="93">A11</text>
<text x="84" y="95">A12/BC_n</text>
<text x="100.7" y="95">DQ10</text>
<text x="101.7" y="91.1">DQ8</text>
<text x="101.7" y="93">DQ9</text>
<text x="214.3" y="91.1">A10/AP</text>
<text x="214.3" y="93">A11</text>
<text x="214.3" y="95">A12/BC_n</text>
<text x="231" y="95">DQ10</text>
<text x="232" y="91.1">DQ8</text>
<text x="232" y="93">DQ9</text>
<text x="84" y="96.9">A13</text>
<text x="84" y="98.8">A14</text>
<text x="100.7" y="96.9">DQ11</text>
<text x="100.7" y="98.8">DQ12</text>
<text x="100.7" y="100.8">DQ13</text>
<text x="214.3" y="96.9">A13</text>
<text x="214.3" y="98.8">A14</text>
<text x="231" y="96.9">DQ11</text>
<text x="231" y="98.8">DQ12</text>
<text x="231" y="100.8">DQ13</text>
<text x="84" y="102.7">CLK</text>
<text x="84" y="104.6">CLK_n</text>
<text x="84" y="106.5">CKE</text>
<text x="100.7" y="102.7">DQ14</text>
<text x="100.7" y="104.6">DQ15</text>
<text x="214.3" y="102.7">CLK</text>
<text x="214.3" y="104.6">CLK_n</text>
<text x="214.3" y="106.5">CKE</text>
<text x="231" y="102.7">DQ14</text>
<text x="231" y="104.6">DQ15</text>
<text x="84" y="112.3">CS</text>
<text x="99.5" y="112.3">LDQSn</text>
<text x="100.5" y="110.4">LDQS</text>
<text x="214.3" y="112.3">CS</text>
<text x="229.8" y="112.3">LDQSn</text>
<text x="230.8" y="110.4">LDQS</text>
<text x="84" y="114.3">RESET</text>
<text x="84" y="118.1">RAS</text>
<text x="84" y="116.2">WE</text>
<text x="99.2" y="116.2">UDQSn</text>
<text x="100.2" y="114.3">UDQS</text>
<text x="214.3" y="114.3">RESET</text>
<text x="214.3" y="118.1">RAS</text>
<text x="214.3" y="116.2">WE</text>
<text x="229.5" y="116.2">UDQSn</text>
<text x="230.5" y="114.3">UDQS</text>
<text x="84" y="120.1">CAS</text>
<text x="84" y="123.9">BA0</text>
<text x="84" y="125.8">BA1</text>
<text x="101.8" y="123.9">NC1</text>
<text x="101.8" y="125.8">NC2</text>
<text x="214.3" y="120.1">CAS</text>
<text x="214.3" y="123.9">BA0</text>
<text x="214.3" y="125.8">BA1</text>
<text x="232.1" y="123.9">NC1</text>
<text x="232.1" y="125.8">NC2</text>
<text x="84" y="127.8">BA2</text>
<text x="84" y="131.6">LDM</text>
<text x="101.8" y="127.8">NC3</text>
<text x="101.8" y="129.7">NC4</text>
<text x="101.8" y="131.6">NC5</text>
<text x="214.3" y="127.8">BA2</text>
<text x="214.3" y="131.6">LDM</text>
<text x="232.1" y="127.8">NC3</text>
<text x="232.1" y="129.7">NC4</text>
<text x="232.1" y="131.6">NC5</text>
<text x="84" y="133.6">UDM</text>
<text x="84" y="137.4">ODT</text>
<text x="102.8" y="137.4">ZQ</text>
<text x="214.3" y="133.6">UDM</text>
<text x="214.3" y="137.4">ODT</text>
<text x="233.1" y="137.4">ZQ</text>
</g>
<g font-size="1.7" fill="#f00">
<text x="31.3" y="71.6">[3]</text>
<text x="39.2" y="71.6">PS_DDR3_A0</text>
<text x="63.2" y="70.5">PS_DDR3_A0</text>
<text x="184.8" y="70.5">PS_DDR3_A0</text>
<text x="31.3" y="73.5">[3]</text>
<text x="31.3" y="75.4">[3]</text>
<text x="31.3" y="77.4">[3]</text>
<text x="39.2" y="73.5">PS_DDR3_A1</text>
<text x="39.2" y="75.4">PS_DDR3_A2</text>
<text x="39.2" y="77.4">PS_DDR3_A3</text>
<text x="63.2" y="72.5">PS_DDR3_A1</text>
<text x="63.2" y="76.3">PS_DDR3_A3</text>
<text x="63.2" y="74.4">PS_DDR3_A2</text>
<text x="114.3" y="76.3">PS_DDR3_D13</text>
<text x="114.3" y="74.4">PS_DDR3_D11</text>
<text x="134.2" y="77.4">PS_DDR3_D13</text>
<text x="134.2" y="75.4">PS_DDR3_D11</text>
<text x="152.5" y="77.4">[3]</text>
<text x="152.5" y="75.4">[3]</text>
<text x="184.8" y="76.3">PS_DDR3_A3</text>
<text x="184.8" y="74.4">PS_DDR3_A2</text>
<text x="184.8" y="72.5">PS_DDR3_A1</text>
<text x="244.6" y="76.3">PS_DDR3_D20</text>
<text x="244.6" y="74.4">PS_DDR3_D18</text>
<text x="264.5" y="77.4">PS_DDR3_D20</text>
<text x="264.5" y="75.4">PS_DDR3_D18</text>
<text x="282.8" y="77.4">[3]</text>
<text x="282.8" y="75.4">[3]</text>
<text x="13" y="78.2">PS_DDR3_CLK_P</text>
<text x="31.3" y="79.3">[3]</text>
<text x="31.3" y="81.2">[3]</text>
<text x="31.3" y="83.2">[3]</text>
<text x="39.2" y="79.3">PS_DDR3_A4</text>
<text x="39.2" y="81.2">PS_DDR3_A5</text>
<text x="39.2" y="83.2">PS_DDR3_A6</text>
<text x="63.2" y="80.2">PS_DDR3_A5</text>
<text x="63.2" y="78.2">PS_DDR3_A4</text>
<text x="63.2" y="82.1">PS_DDR3_A6</text>
<text x="114.3" y="78.2">PS_DDR3_D10</text>
<text x="114.3" y="82.1">PS_DDR3_D8</text>
<text x="114.3" y="80.2">PS_DDR3_D12</text>
<text x="134.2" y="79.3">PS_DDR3_D10</text>
<text x="134.2" y="83.2">PS_DDR3_D8</text>
<text x="134.2" y="81.2">PS_DDR3_D12</text>
<text x="151.6" y="83.2">[3]</text>
<text x="152.5" y="79.3">[3]</text>
<text x="152.5" y="81.2">[3]</text>
<text x="184.8" y="80.2">PS_DDR3_A5</text>
<text x="184.8" y="78.2">PS_DDR3_A4</text>
<text x="184.8" y="82.1">PS_DDR3_A6</text>
<text x="244.6" y="78.2">PS_DDR3_D16</text>
<text x="244.6" y="82.1">PS_DDR3_D19</text>
<text x="244.6" y="80.2">PS_DDR3_D21</text>
<text x="264.5" y="79.3">PS_DDR3_D16</text>
<text x="264.5" y="83.2">PS_DDR3_D19</text>
<text x="264.5" y="81.2">PS_DDR3_D21</text>
<text x="282.8" y="79.3">[3]</text>
<text x="282.8" y="83.2">[3]</text>
<text x="282.8" y="81.2">[3]</text>
<text x="31.3" y="87">[3]</text>
<text x="31.3" y="89">[3]</text>
<text x="31.3" y="85.1">[3]</text>
<text x="39.2" y="87">PS_DDR3_A8</text>
<text x="39.2" y="89">PS_DDR3_A9</text>
<text x="39.2" y="85.1">PS_DDR3_A7</text>
<text x="63.2" y="86">PS_DDR3_A8</text>
<text x="63.2" y="87.9">PS_DDR3_A9</text>
<text x="63.2" y="84">PS_DDR3_A7</text>
<text x="63.2" y="89.8">PS_DDR3_A10</text>
<text x="114.3" y="86">PS_DDR3_D9</text>
<text x="114.3" y="87.9">PS_DDR3_D14</text>
<text x="114.3" y="84">PS_DDR3_D15</text>
<text x="114.3" y="89.8">PS_DDR3_D6</text>
<text x="134.2" y="87">PS_DDR3_D9</text>
<text x="134.2" y="89">PS_DDR3_D14</text>
<text x="134.2" y="85.1">PS_DDR3_D15</text>
<text x="151.6" y="87">[3]</text>
<text x="152.5" y="89">[3]</text>
<text x="152.5" y="85.1">[3]</text>
<text x="184.8" y="89.8">PS_DDR3_A10</text>
<text x="184.8" y="87.9">PS_DDR3_A9</text>
<text x="184.8" y="86">PS_DDR3_A8</text>
<text x="184.8" y="84">PS_DDR3_A7</text>
<text x="244.6" y="86">PS_DDR3_D17</text>
<text x="244.6" y="87.9">PS_DDR3_D22</text>
<text x="244.6" y="84">PS_DDR3_D23</text>
<text x="244.6" y="89.8">PS_DDR3_D26</text>
<text x="264.5" y="87">PS_DDR3_D17</text>
<text x="264.5" y="89">PS_DDR3_D22</text>
<text x="264.5" y="85.1">PS_DDR3_D23</text>
<text x="282.8" y="87">[3]</text>
<text x="282.8" y="89">[3]</text>
<text x="282.8" y="85.1">[3]</text>
<text x="13" y="94.7">PS_DDR3_CLK_N</text>
<text x="31.3" y="90.9">[3]</text>
<text x="31.3" y="92.8">[3]</text>
<text x="31.3" y="94.7">[3]</text>
<text x="39.2" y="90.9">PS_DDR3_A10</text>
<text x="39.2" y="92.8">PS_DDR3_A11</text>
<text x="39.2" y="94.7">PS_DDR3_A12</text>
<text x="63.2" y="93.7">PS_DDR3_A12</text>
<text x="63.2" y="95.6">PS_DDR3_A13</text>
<text x="63.2" y="91.8">PS_DDR3_A11</text>
<text x="114.3" y="95.6">PS_DDR3_D3</text>
<text x="114.3" y="93.7">PS_DDR3_D5</text>
<text x="114.3" y="91.8">PS_DDR3_D0</text>
<text x="134.2" y="90.9">PS_DDR3_D6</text>
<text x="134.2" y="94.7">PS_DDR3_D5</text>
<text x="134.2" y="92.8">PS_DDR3_D0</text>
<text x="151.6" y="90.9">[3]</text>
<text x="151.6" y="94.7">[3]</text>
<text x="151.6" y="92.8">[3]</text>
<text x="184.8" y="91.8">PS_DDR3_A11</text>
<text x="184.8" y="95.6">PS_DDR3_A13</text>
<text x="184.8" y="93.7">PS_DDR3_A12</text>
<text x="244.6" y="93.7">PS_DDR3_D27</text>
<text x="244.6" y="95.6">PS_DDR3_D24</text>
<text x="244.6" y="91.8">PS_DDR3_D29</text>
<text x="264.5" y="94.7">PS_DDR3_D27</text>
<text x="264.5" y="92.8">PS_DDR3_D29</text>
<text x="264.5" y="90.9">PS_DDR3_D26</text>
<text x="282.8" y="94.7">[3]</text>
<text x="282.8" y="92.8">[3]</text>
<text x="282.8" y="90.9">[3]</text>
<text x="31.3" y="96.7">[3]</text>
<text x="31.3" y="98.6">[3]</text>
<text x="39.2" y="96.7">PS_DDR3_A13</text>
<text x="39.2" y="98.6">PS_DDR3_A14</text>
<text x="63.2" y="97.5">PS_DDR3_A14</text>
<text x="63.2" y="101.4">PS_DDR3_CLK_P</text>
<text x="114.3" y="99.5">PS_DDR3_D1</text>
<text x="114.3" y="97.5">PS_DDR3_D4</text>
<text x="114.3" y="101.4">PS_DDR3_D7</text>
<text x="134.2" y="96.7">PS_DDR3_D3</text>
<text x="134.2" y="100.5">PS_DDR3_D1</text>
<text x="134.2" y="98.6">PS_DDR3_D4</text>
<text x="151.6" y="96.7">[3]</text>
<text x="151.6" y="100.5">[3]</text>
<text x="151.6" y="98.6">[3]</text>
<text x="184.8" y="101.4">PS_DDR3_CLK_P</text>
<text x="184.8" y="97.5">PS_DDR3_A14</text>
<text x="244.6" y="101.4">PS_DDR3_D25</text>
<text x="244.6" y="97.5">PS_DDR3_D28</text>
<text x="244.6" y="99.5">PS_DDR3_D31</text>
<text x="264.5" y="98.6">PS_DDR3_D28</text>
<text x="264.5" y="100.5">PS_DDR3_D31</text>
<text x="264.5" y="96.7">PS_DDR3_D24</text>
<text x="282.8" y="98.6">[3]</text>
<text x="282.8" y="100.5">[3]</text>
<text x="282.8" y="96.7">[3]</text>
<text x="13" y="103.3">PS_DDR3_nRST</text>
<text x="31.3" y="106.3">[3]</text>
<text x="39.2" y="106.3">PS_DDR3_CKE</text>
<text x="63.2" y="105.3">PS_DDR3_CKE</text>
<text x="63.2" y="103.3">PS_DDR3_CLK_N</text>
<text x="114.3" y="103.3">PS_DDR3_D2</text>
<text x="134.2" y="104.4">PS_DDR3_D2</text>
<text x="134.2" y="102.5">PS_DDR3_D7</text>
<text x="151.6" y="104.4">[3]</text>
<text x="151.6" y="102.5">[3]</text>
<text x="184.8" y="103.3">PS_DDR3_CLK_N</text>
<text x="184.8" y="105.3">PS_DDR3_CKE</text>
<text x="244.6" y="103.3">PS_DDR3_D30</text>
<text x="264.5" y="102.5">PS_DDR3_D25</text>
<text x="264.5" y="104.4">PS_DDR3_D30</text>
<text x="282.8" y="102.5">[3]</text>
<text x="282.8" y="104.4">[3]</text>
<text x="31.3" y="112.1">[3]</text>
<text x="39.2" y="112.1">PS_DDR3_nCS</text>
<text x="63.2" y="111.1">PS_DDR3_nCS</text>
<text x="63.2" y="113">PS_DDR3_nRST</text>
<text x="114.3" y="111.1">PS_DDR3_DQS_N1</text>
<text x="114.3" y="109.1">PS_DDR3_DQS_P1</text>
<text x="114.3" y="113">PS_DDR3_DQS_P0</text>
<text x="137.1" y="112.1">PS_DDR3_DQS_N1</text>
<text x="137.1" y="110.2">PS_DDR3_DQS_P1</text>
<text x="159.1" y="110.2">[3]</text>
<text x="159.3" y="112.1">[3]</text>
<text x="184.8" y="111.1">PS_DDR3_nCS</text>
<text x="184.8" y="113">PS_DDR3_nRST</text>
<text x="244.6" y="113">PS_DDR3_DQS_P3</text>
<text x="244.6" y="111.1">PS_DDR3_DQS_N2</text>
<text x="244.6" y="109.1">PS_DDR3_DQS_P2</text>
<text x="268.4" y="110.2">PS_DDR3_DQS_P2</text>
<text x="268.4" y="112.1">PS_DDR3_DQS_N2</text>
<text x="290.4" y="110.2">[3]</text>
<text x="290.5" y="112.1">[3]</text>
<text x="31.3" y="116">[3]</text>
<text x="31.3" y="117.9">[3]</text>
<text x="31.3" y="119.8">[3]</text>
<text x="31.3" y="114">[3]</text>
<text x="39.2" y="116">PS_DDR3_nWE</text>
<text x="39.2" y="117.9">PS_DDR3_nRAS</text>
<text x="39.2" y="119.8">PS_DDR3_nCAS</text>
<text x="39.2" y="114">PS_DDR3_nRST</text>
<text x="63.2" y="114.9">PS_DDR3_nWE</text>
<text x="63.2" y="118.8">PS_DDR3_nCAS</text>
<text x="63.2" y="116.8">PS_DDR3_nRAS</text>
<text x="114.3" y="114.9">PS_DDR3_DQS_N0</text>
<text x="137.1" y="114">PS_DDR3_DQS_P0</text>
<text x="137.1" y="116">PS_DDR3_DQS_N0</text>
<text x="159.1" y="114">[3]</text>
<text x="159.3" y="116">[3]</text>
<text x="184.8" y="114.9">PS_DDR3_nWE</text>
<text x="184.8" y="118.8">PS_DDR3_nCAS</text>
<text x="184.8" y="116.8">PS_DDR3_nRAS</text>
<text x="244.6" y="114.9">PS_DDR3_DQS_N3</text>
<text x="268.4" y="116">PS_DDR3_DQS_N3</text>
<text x="268.4" y="114">PS_DDR3_DQS_P3</text>
<text x="290.4" y="114">[3]</text>
<text x="290.5" y="116">[3]</text>
<text x="31.3" y="123.7">[3]</text>
<text x="31.3" y="125.6">[3]</text>
<text x="39.2" y="123.7">PS_DDR3_BA0</text>
<text x="39.2" y="125.6">PS_DDR3_BA1</text>
<text x="63.2" y="122.6">PS_DDR3_BA0</text>
<text x="63.2" y="124.6">PS_DDR3_BA1</text>
<text x="184.8" y="124.6">PS_DDR3_BA1</text>
<text x="184.8" y="122.6">PS_DDR3_BA0</text>
<text x="31.3" y="127.6">[3]</text>
<text x="31.3" y="131.4">[3]</text>
<text x="39.2" y="127.6">PS_DDR3_BA2</text>
<text x="39.2" y="131.4">PS_DDR3_DM1</text>
<text x="63.2" y="126.5">PS_DDR3_BA2</text>
<text x="63.2" y="130.4">PS_DDR3_DM1</text>
<text x="157.8" y="131.4">[3]</text>
<text x="165.7" y="131.4">PS_DDR3_DM2</text>
<text x="184.8" y="126.5">PS_DDR3_BA2</text>
<text x="184.8" y="130.4">PS_DDR3_DM2</text>
<text x="31.3" y="137.2">[3]</text>
<text x="31.3" y="133.3">[3]</text>
<text x="39.2" y="137.2">PS_DDR3_ODT</text>
<text x="39.2" y="133.3">PS_DDR3_DM0</text>
<text x="63.2" y="136.1">PS_DDR3_ODT</text>
<text x="63.2" y="132.3">PS_DDR3_DM0</text>
<text x="157.8" y="133.3">[3]</text>
<text x="165.7" y="133.3">PS_DDR3_DM3</text>
<text x="184.8" y="132.3">PS_DDR3_DM3</text>
<text x="184.8" y="136.1">PS_DDR3_ODT</text>
</g>
<g font-size="1.7" fill="#00f">
<text x="31.3" y="102.5">[3]</text>
<text x="31.3" y="104.4">[3]</text>
<text x="39.2" y="102.5">PS_DDR3_CLK_P</text>
<text x="39.2" y="104.4">PS_DDR3_CLK_N</text>
</g>
<g font-size="1.4">
<text x="30.9" y="11.7">5</text>
<text x="88.8" y="11.7">4</text>
<text x="146.7" y="11.7">3</text>
<text x="204.7" y="11.7">2</text>
<text x="262.6" y="11.7">1</text>
<text x=".5" y="36.3">D</text>
<text x="292" y="36.3">D</text>
<text x=".5" y="82.1">C</text>
<text x="292" y="82.1">C</text>
<text x=".5" y="128">B</text>
<text x="292" y="128">B</text>
<text x=".5" y="173.8">A</text>
<text x="292" y="173.8">A</text>
<text x="30.9" y="197">5</text>
<text x="88.8" y="197">4</text>
<text x="146.7" y="197">3</text>
<text x="204.7" y="197">2</text>
<text x="262.6" y="197">1</text>
</g>
</svg>
